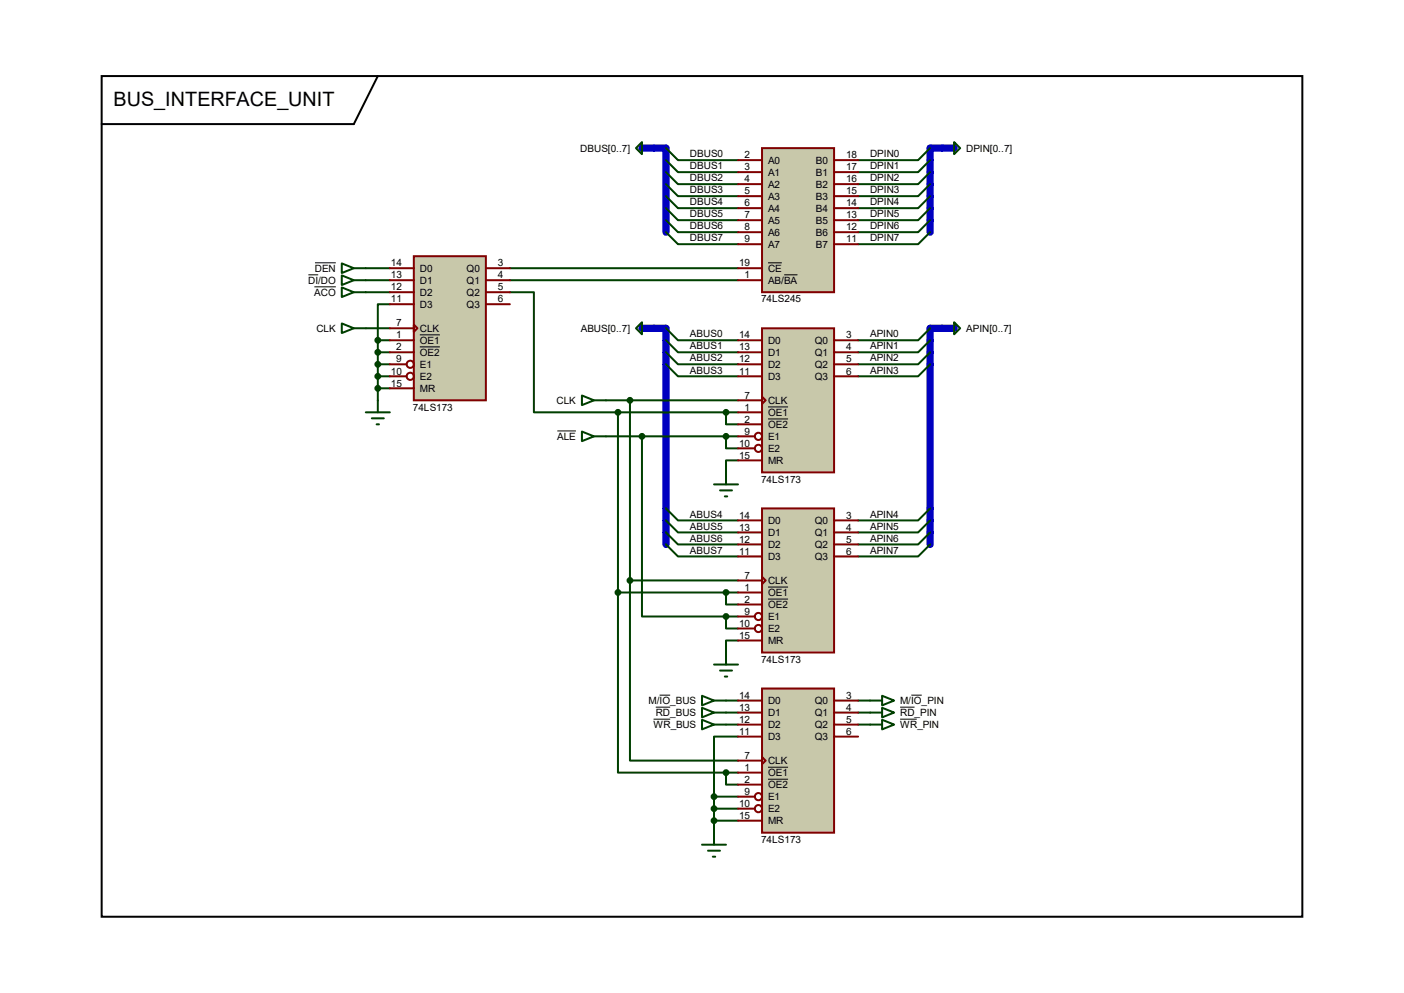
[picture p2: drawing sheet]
<svg xmlns="http://www.w3.org/2000/svg" width="297mm" height="210mm" viewBox="0 0 297 210" stroke-linecap="round" stroke-linejoin="round" font-family="sans-serif">
<path d="M138.3 31.3h2.6v17.8M201.8 31.3h-5v17.8M138.3 69.4h2.6v45.7M199.3 69.4h-2.5v45.7" fill="none" stroke="#0000c0" stroke-width="1.5"/>
<g fill="none" stroke="#004000" stroke-width=".42">
<path d="M140.9 38.9l2.5 2.6h12.7M140.9 36.4l2.5 2.5h12.7M140.9 33.9l2.5 2.5h12.7M140.9 31.3l2.5 2.6h12.7M196.8 31.3l-2.6 2.6h-12.7M196.8 33.9l-2.6 2.5h-12.7M196.8 36.4l-2.6 2.5h-12.7M196.8 38.9l-2.6 2.6h-12.7M201.8 30.1l1.3 1.2-1.3 1.3zM72.3 55.7l2.5 1-2.5 1zM74.8 56.7h7.7M77.4 59.3h5.1"/>
<path d="M107.9 56.7h48.2M107.9 59.3h48.2M140.9 46.6l2.5 2.5h12.7M140.9 44l2.5 2.6h12.7M140.9 41.5l2.5 2.5h12.7M140.9 49.1l2.5 2.5h12.7M196.8 49.1l-2.6 2.5h-12.7M196.8 46.6l-2.6 2.5h-12.7M196.8 44l-2.6 2.6h-12.7M196.8 41.5l-2.6 2.5h-12.7M77.4 69.4h5.1M77.4 61.8h5.1"/>
<path d="M79.9 72v12.7M79.9 72h2.6M79.9 74.5h2.6M79.9 77h2.6M79.9 79.6h2.6M82.5 64.3h-2.6v7.7M107.9 61.8h5v25.4h17.8M140.9 69.4l2.5 2.6h12.7M140.9 72l2.5 2.5h12.7M140.9 74.5l2.5 2.5h12.7M140.9 77l2.5 2.6h12.7M196.8 69.4l-2.6 2.6h-12.7"/>
<path d="M196.8 72l-2.6 2.5h-12.7M196.8 74.5l-2.6 2.5h-12.7M196.8 77l-2.6 2.6h-12.7M79.9 82.1h2.6M128.2 84.7h27.9M128.2 92.3h27.9M130.7 87.2h25.4M130.7 87.2v38.1M133.3 84.7v38.1M135.8 92.3v38.1h17.8M153.6 92.3v2.5h2.5M153.6 87.2v2.5h2.5"/>
<path d="M156.1 97.4h-2.5v2.5M140.9 107.5l2.5 2.6h12.7M140.9 110.1l2.5 2.5h12.7M140.9 112.6l2.5 2.5h12.7M140.9 115.1l2.5 2.6h12.7M196.8 107.5l-2.6 2.6h-12.7M196.8 110.1l-2.6 2.5h-12.7M196.8 112.6l-2.6 2.5h-12.7M196.8 115.1l-2.6 2.6h-12.7M130.7 125.3v38.1h22.9M130.7 125.3h25.4M133.3 122.8v38.1h22.8"/>
<path d="M133.3 122.8h22.8M153.6 130.4v2.5h2.5M153.6 125.3v2.5h2.5M153.6 130.4h2.5M156.1 135.5h-2.5v2.5M153.6 148.2h2.5M153.6 150.7h2.5M153.6 153.2h2.5M156.1 155.8h-5.1v12.7M181.5 148.2h2.6M181.5 150.7h2.6M181.5 153.2h2.6"/>
<path d="M151 168.5v7.6M151 173.6h5.1M151 168.5h5.1M151 171h5.1M153.6 163.4v2.5h2.5M153.6 163.4h2.5"/>
</g>
<path d="M66.6 55.6h4.4" fill="none" stroke="#000" stroke-width=".21"/>
<path d="M21.5 16.1h254v177.8h-254zM79.9 16.1l-5.1 10.1h-53.3" fill="none" stroke="#000" stroke-width=".42"/>
<path d="M161.2 31.3h15.2v30.5h-15.2z" fill="#c8c8aa" stroke="#800000" stroke-width=".42"/>
<g fill="none" stroke="#800000" stroke-width=".42">
<path d="M156.1 33.9h5.1M156.1 36.4h5.1M156.1 38.9h5.1M176.4 33.9h5.1M176.4 36.4h5.1M176.4 38.9h5.1M156.1 41.5h5.1M156.1 44h5.1M156.1 46.6h5.1M156.1 49.1h5.1M156.1 51.6h5.1M156.1 56.7h5.1"/>
<path d="M156.1 59.3h5.1M176.4 41.5h5.1M176.4 44h5.1M176.4 46.6h5.1M176.4 49.1h5.1M176.4 51.6h5.1"/>
</g>
<path d="M65.2 58.1h2.1M162.5 55.6h2.9M165.9 58.1h2.8" fill="none" stroke="#000" stroke-width=".21"/>
<path d="M134.5 31.3l1.3-1.2v2.5zM72.3 58.3l2.5 1-2.5 1zM74.8 59.3h2.6" fill="none" stroke="#004000" stroke-width=".42"/>
<path d="M135.8 31.3h2.5" fill="none" stroke="#0000c0" stroke-width="1.5"/>
<path d="M161.2 69.4h15.2v30.5h-15.2z" fill="#c8c8aa" stroke="#800000" stroke-width=".42"/>
<g fill="none" stroke="#800000" stroke-width=".42">
<path d="M156.1 72h5.1M156.1 74.5h5.1M156.1 77h5.1M156.1 79.6h5.1M176.4 72h5.1M176.4 74.5h5.1M176.4 77h5.1M176.4 79.6h5.1M156.1 84.7h5.1M156.1 87.2h5.1M156.1 89.7h5.1M156.1 92.3h3.6"/>
<path d="M156.1 94.8h3.6M156.1 97.4h5.1M161.2 83.9l.8 .8-.8 .7z"/>
<circle cx="160.4" cy="94.8" r=".76"/>
<circle cx="160.4" cy="92.3" r=".76"/>
</g>
<path d="M162.5 86.1h4.2M162.5 88.6h4.2" fill="none" stroke="#000" stroke-width=".21"/>
<path d="M161.2 107.5h15.2v30.5h-15.2z" fill="#c8c8aa" stroke="#800000" stroke-width=".42"/>
<g fill="none" stroke="#800000" stroke-width=".42">
<path d="M156.1 110.1h5.1M156.1 112.6h5.1M156.1 115.1h5.1M156.1 117.7h5.1M176.4 110.1h5.1M176.4 112.6h5.1M176.4 115.1h5.1M176.4 117.7h5.1M156.1 122.8h5.1M156.1 125.3h5.1M156.1 127.8h5.1M156.1 130.4h3.6"/>
<path d="M156.1 132.9h3.6M156.1 135.5h5.1M161.2 122l.8 .8-.8 .7z"/>
<circle cx="160.4" cy="130.4" r=".76"/>
<circle cx="160.4" cy="132.9" r=".76"/>
</g>
<path d="M117.9 91.1h3.9M162.5 124.2h4.2M162.5 126.7h4.2" fill="none" stroke="#000" stroke-width=".21"/>
<path d="M134.5 69.4l1.3-1.2v2.5zM201.8 68.2l1.3 1.2-1.3 1.3zM123.1 83.7l2.5 1-2.5 1zM123.1 91.3l2.5 1-2.5 1zM125.6 84.7h2.6M125.6 92.3h2.6" fill="none" stroke="#004000" stroke-width=".42"/>
<g fill="#004000" stroke="#004000" stroke-width=".42">
<circle cx="153.6" cy="130.4" r=".51"/>
<circle cx="133.3" cy="84.7" r=".51"/>
<circle cx="135.8" cy="92.3" r=".51"/>
<circle cx="153.6" cy="92.3" r=".51"/>
</g>
<path d="M135.8 69.4h2.5M199.3 69.4h2.5" fill="none" stroke="#0000c0" stroke-width="1.5"/>
<path d="M161.2 145.6h15.2v30.5h-15.2z" fill="#c8c8aa" stroke="#800000" stroke-width=".42"/>
<g fill="none" stroke="#800000" stroke-width=".42">
<path d="M156.1 148.2h5.1M156.1 150.7h5.1M156.1 153.2h5.1M156.1 155.8h5.1M176.4 148.2h5.1M176.4 150.7h5.1M176.4 153.2h5.1M176.4 155.8h5.1M156.1 160.9h5.1M156.1 163.4h5.1M156.1 165.9h5.1M156.1 168.5h3.6"/>
<path d="M156.1 171h3.6M156.1 173.6h5.1M161.2 160.1l.8 .8-.8 .7z"/>
<circle cx="160.4" cy="168.5" r=".76"/>
<circle cx="160.4" cy="171" r=".76"/>
</g>
<path d="M138.3 152.1h3.5M138.7 149.6h3.1M139.5 147h2.3M190.4 149.6h3.1M190.4 152.1h3.5M192.8 147h2.2M162.5 162.3h4.2M162.5 164.8h4.2" fill="none" stroke="#000" stroke-width=".21"/>
<g fill="none" stroke="#004000" stroke-width=".42">
<path d="M153.6 99.9v2.5M151 102.4h5.1M152.3 103.7h2.6M153.3 105h.5M153.6 138v2.5M148.5 147.2l2.5 1-2.5 1zM148.5 149.7l2.5 1-2.5 1zM148.5 152.2l2.5 1-2.5 1.1zM151 140.5h5.1M151 148.2h2.6M151 150.7h2.6M151 153.2h2.6"/>
<path d="M152.3 141.8h2.6M153.3 143.1h.5M184.1 148.2h2.5M184.1 150.7h2.5M184.1 153.2h2.5M186.6 147.2l2.5 1-2.5 1zM186.6 149.7l2.5 1-2.5 1zM186.6 152.2l2.5 1-2.5 1.1zM148.5 178.6h5.1M149.8 179.9h2.5M151 176.1v2.5M150.8 181.2h.5"/>
</g>
<g fill="#004000" stroke="#004000" stroke-width=".42">
<circle cx="133.3" cy="122.8" r=".51"/>
<circle cx="151" cy="173.6" r=".51"/>
<circle cx="153.6" cy="125.3" r=".51"/>
<circle cx="153.6" cy="163.4" r=".51"/>
<circle cx="130.7" cy="125.3" r=".51"/>
<circle cx="153.6" cy="87.2" r=".51"/>
</g>
<path d="M87.5 54.2h15.3v30.5h-15.3z" fill="#c8c8aa" stroke="#800000" stroke-width=".42"/>
<g fill="none" stroke="#800000" stroke-width=".42">
<path d="M82.5 56.7h5M82.5 59.3h5M102.8 56.7h5.1M102.8 59.3h5.1M82.5 61.8h5M82.5 64.3h5M82.5 69.4h5M82.5 72h5M82.5 74.5h5M82.5 77h3.5M82.5 79.6h3.5M87.5 68.7l.8 .7-.8 .8z"/>
<path d="M102.8 61.8h5.1M102.8 64.3h5.1M82.5 82.1h5"/>
<circle cx="86.8" cy="77" r=".76"/>
<circle cx="86.8" cy="79.6" r=".76"/>
</g>
<path d="M66.5 60.7h4.5M88.8 70.8h4.2M88.8 73.4h4.2" fill="none" stroke="#000" stroke-width=".21"/>
<path d="M72.3 68.4l2.5 1-2.5 1zM72.3 60.8l2.5 1-2.5 1zM74.8 69.4h2.6M74.8 61.8h2.6M77.4 87.2h5.1M78.7 88.5h2.5M79.7 89.7h.5M79.9 84.7v2.5" fill="none" stroke="#004000" stroke-width=".42"/>
<g fill="#004000" stroke="#004000" stroke-width=".42">
<circle cx="79.9" cy="82.1" r=".51"/>
<circle cx="79.9" cy="72" r=".51"/>
<circle cx="79.9" cy="74.5" r=".51"/>
<circle cx="79.9" cy="77" r=".51"/>
<circle cx="79.9" cy="79.6" r=".51"/>
<circle cx="151" cy="168.5" r=".51"/>
<circle cx="151" cy="171" r=".51"/>
<circle cx="130.7" cy="87.2" r=".51"/>
</g>
<text font-size="4.2" x="24" y="22.4">BUS_INTERFACE_UNIT</text>
<g font-size="2.1">
<text x="122.8" y="32.1">DBUS[0..7]</text>
<text x="146" y="35.8">DBUS1</text>
<text x="146" y="33.3">DBUS0</text>
<text x="157.5" y="33.5">2</text>
<text x="162.5" y="34.6">A0</text>
<text x="172.6" y="34.6">B0</text>
<text x="179" y="33.5">18</text>
<text x="184.1" y="33.3">DPIN0</text>
<text x="184.1" y="35.8">DPIN1</text>
<text x="204.4" y="32.1">DPIN[0..7]</text>
<text x="146" y="40.9">DBUS3</text>
<text x="146" y="38.4">DBUS2</text>
<text x="157.5" y="36">3</text>
<text x="157.5" y="38.6">4</text>
<text x="157.5" y="41.1">5</text>
<text x="162.5" y="37.2">A1</text>
<text x="162.5" y="39.7">A2</text>
<text x="172.6" y="37.2">B1</text>
<text x="172.6" y="39.7">B2</text>
<text x="179" y="36">17</text>
<text x="179" y="38.6">16</text>
<text x="179" y="41.1">15</text>
<text x="184.1" y="38.4">DPIN2</text>
<text x="184.1" y="40.9">DPIN3</text>
<text x="146" y="46">DBUS5</text>
<text x="146" y="43.4">DBUS4</text>
<text x="157.5" y="43.6">6</text>
<text x="157.5" y="46.2">7</text>
<text x="162.5" y="42.2">A3</text>
<text x="162.5" y="44.8">A4</text>
<text x="162.5" y="47.3">A5</text>
<text x="172.6" y="42.2">B3</text>
<text x="172.6" y="44.8">B4</text>
<text x="172.6" y="47.3">B5</text>
<text x="179" y="43.6">14</text>
<text x="179" y="46.2">13</text>
<text x="184.1" y="46">DPIN5</text>
<text x="184.1" y="43.4">DPIN4</text>
<text x="146" y="48.5">DBUS6</text>
<text x="146" y="51.1">DBUS7</text>
<text x="157.5" y="48.7">8</text>
<text x="157.5" y="51.3">9</text>
<text x="162.5" y="49.9">A6</text>
<text x="162.5" y="52.4">A7</text>
<text x="172.6" y="49.9">B6</text>
<text x="172.6" y="52.4">B7</text>
<text x="179" y="48.7">12</text>
<text x="179" y="51.3">11</text>
<text x="184.1" y="51.1">DPIN7</text>
<text x="184.1" y="48.5">DPIN6</text>
<text x="66.6" y="57.5">DEN</text>
<text x="82.7" y="56.3">14</text>
<text x="82.7" y="58.9">13</text>
<text x="88.8" y="57.5">D0</text>
<text x="98.7" y="57.5">Q0</text>
<text x="105.3" y="56.3">3</text>
<text x="105.3" y="58.9">4</text>
<text x="156.3" y="56.3">19</text>
<text x="157.5" y="58.9">1</text>
<text x="162.5" y="57.5">CE</text>
<text x="65.2" y="60">DI/DO</text>
<text x="66.5" y="62.6">ACO</text>
<text x="82.7" y="61.4">12</text>
<text x="82.7" y="64">11</text>
<text x="88.8" y="60">D1</text>
<text x="88.8" y="62.6">D2</text>
<text x="88.8" y="65.1">D3</text>
<text x="98.7" y="60">Q1</text>
<text x="98.7" y="62.6">Q2</text>
<text x="98.7" y="65.1">Q3</text>
<text x="105.3" y="61.4">5</text>
<text x="105.3" y="64">6</text>
<text x="161" y="64">74LS245</text>
<text x="162.5" y="60">AB/BA</text>
<text x="66.9" y="70.2">CLK</text>
<text x="83.8" y="69">7</text>
<text x="83.8" y="71.6">1</text>
<text x="88.8" y="70.2">CLK</text>
<text x="122.9" y="70.2">ABUS[0..7]</text>
<text x="146" y="71.4">ABUS0</text>
<text x="156.3" y="71.6">14</text>
<text x="179" y="71.6">3</text>
<text x="184.1" y="71.4">APIN0</text>
<text x="204.4" y="70.2">APIN[0..7]</text>
<text x="83.8" y="74.1">2</text>
<text x="83.8" y="76.7">9</text>
<text x="88.8" y="72.7">OE1</text>
<text x="88.8" y="75.3">OE2</text>
<text x="88.8" y="77.8">E1</text>
<text x="146" y="73.9">ABUS1</text>
<text x="146" y="76.5">ABUS2</text>
<text x="156.3" y="74.1">13</text>
<text x="156.3" y="76.7">12</text>
<text x="162.5" y="72.7">D0</text>
<text x="162.5" y="75.3">D1</text>
<text x="162.5" y="77.8">D2</text>
<text x="172.4" y="72.7">Q0</text>
<text x="172.4" y="75.3">Q1</text>
<text x="172.4" y="77.8">Q2</text>
<text x="179" y="74.1">4</text>
<text x="179" y="76.7">5</text>
<text x="184.1" y="73.9">APIN1</text>
<text x="184.1" y="76.5">APIN2</text>
<text x="82.7" y="79.2">10</text>
<text x="82.7" y="81.7">15</text>
<text x="88.8" y="80.3">E2</text>
<text x="88.8" y="82.9">MR</text>
<text x="146" y="79">ABUS3</text>
<text x="156.3" y="79.2">11</text>
<text x="162.5" y="80.3">D3</text>
<text x="172.4" y="80.3">Q3</text>
<text x="179" y="79.2">6</text>
<text x="184.1" y="79">APIN3</text>
<text x="87.3" y="86.8">74LS173</text>
<text x="117.7" y="85.4">CLK</text>
<text x="157.5" y="84.3">7</text>
<text x="157.5" y="86.8">1</text>
<text x="157.5" y="89.4">2</text>
<text x="162.5" y="85.4">CLK</text>
<text x="162.5" y="88">OE1</text>
<text x="117.9" y="93">ALE</text>
<text x="156.3" y="94.4">10</text>
<text x="157.5" y="91.9">9</text>
<text x="162.5" y="90.5">OE2</text>
<text x="162.5" y="93">E1</text>
<text x="162.5" y="95.6">E2</text>
<text x="156.3" y="97">15</text>
<text x="162.5" y="98.1">MR</text>
<text x="161" y="102.1">74LS173</text>
<text x="146" y="109.5">ABUS4</text>
<text x="146" y="112">ABUS5</text>
<text x="156.3" y="109.7">14</text>
<text x="156.3" y="112.2">13</text>
<text x="162.5" y="110.8">D0</text>
<text x="162.5" y="113.4">D1</text>
<text x="172.4" y="110.8">Q0</text>
<text x="172.4" y="113.4">Q1</text>
<text x="179" y="109.7">3</text>
<text x="179" y="112.2">4</text>
<text x="184.1" y="109.5">APIN4</text>
<text x="184.1" y="112">APIN5</text>
<text x="146" y="114.6">ABUS6</text>
<text x="146" y="117.1">ABUS7</text>
<text x="156.3" y="114.8">12</text>
<text x="156.3" y="117.3">11</text>
<text x="162.5" y="115.9">D2</text>
<text x="162.5" y="118.4">D3</text>
<text x="172.4" y="115.9">Q2</text>
<text x="172.4" y="118.4">Q3</text>
<text x="179" y="114.8">5</text>
<text x="179" y="117.3">6</text>
<text x="184.1" y="114.6">APIN6</text>
<text x="184.1" y="117.1">APIN7</text>
<text x="157.5" y="122.4">7</text>
<text x="157.5" y="124.9">1</text>
<text x="162.5" y="123.5">CLK</text>
<text x="157.5" y="127.5">2</text>
<text x="157.5" y="130">9</text>
<text x="162.5" y="126.1">OE1</text>
<text x="162.5" y="128.6">OE2</text>
<text x="162.5" y="131.1">E1</text>
<text x="156.3" y="132.5">10</text>
<text x="156.3" y="135.1">15</text>
<text x="162.5" y="133.7">E2</text>
<text x="162.5" y="136.2">MR</text>
<text x="161" y="140.2">74LS173</text>
<text x="137.2" y="148.9">M/IO_BUS</text>
<text x="156.3" y="147.8">14</text>
<text x="162.5" y="148.9">D0</text>
<text x="172.4" y="148.9">Q0</text>
<text x="179" y="147.8">3</text>
<text x="190.4" y="148.9">M/IO_PIN</text>
<text x="138.3" y="154">WR_BUS</text>
<text x="138.7" y="151.5">RD_BUS</text>
<text x="156.3" y="150.3">13</text>
<text x="156.3" y="152.9">12</text>
<text x="156.3" y="155.4">11</text>
<text x="162.5" y="151.5">D1</text>
<text x="162.5" y="154">D2</text>
<text x="172.4" y="151.5">Q1</text>
<text x="172.4" y="154">Q2</text>
<text x="179" y="150.3">4</text>
<text x="179" y="152.9">5</text>
<text x="179" y="155.4">6</text>
<text x="190.4" y="151.5">RD_PIN</text>
<text x="190.4" y="154">WR_PIN</text>
<text x="157.5" y="160.5">7</text>
<text x="162.5" y="156.5">D3</text>
<text x="162.5" y="161.6">CLK</text>
<text x="172.4" y="156.5">Q3</text>
<text x="157.5" y="163">1</text>
<text x="157.5" y="165.6">2</text>
<text x="162.5" y="164.2">OE1</text>
<text x="162.5" y="166.7">OE2</text>
<text x="156.3" y="170.6">10</text>
<text x="156.3" y="173.2">15</text>
<text x="157.5" y="168.1">9</text>
<text x="162.5" y="169.2">E1</text>
<text x="162.5" y="171.8">E2</text>
<text x="161" y="178.3">74LS173</text>
<text x="162.5" y="174.3">MR</text>
</g>
</svg>
